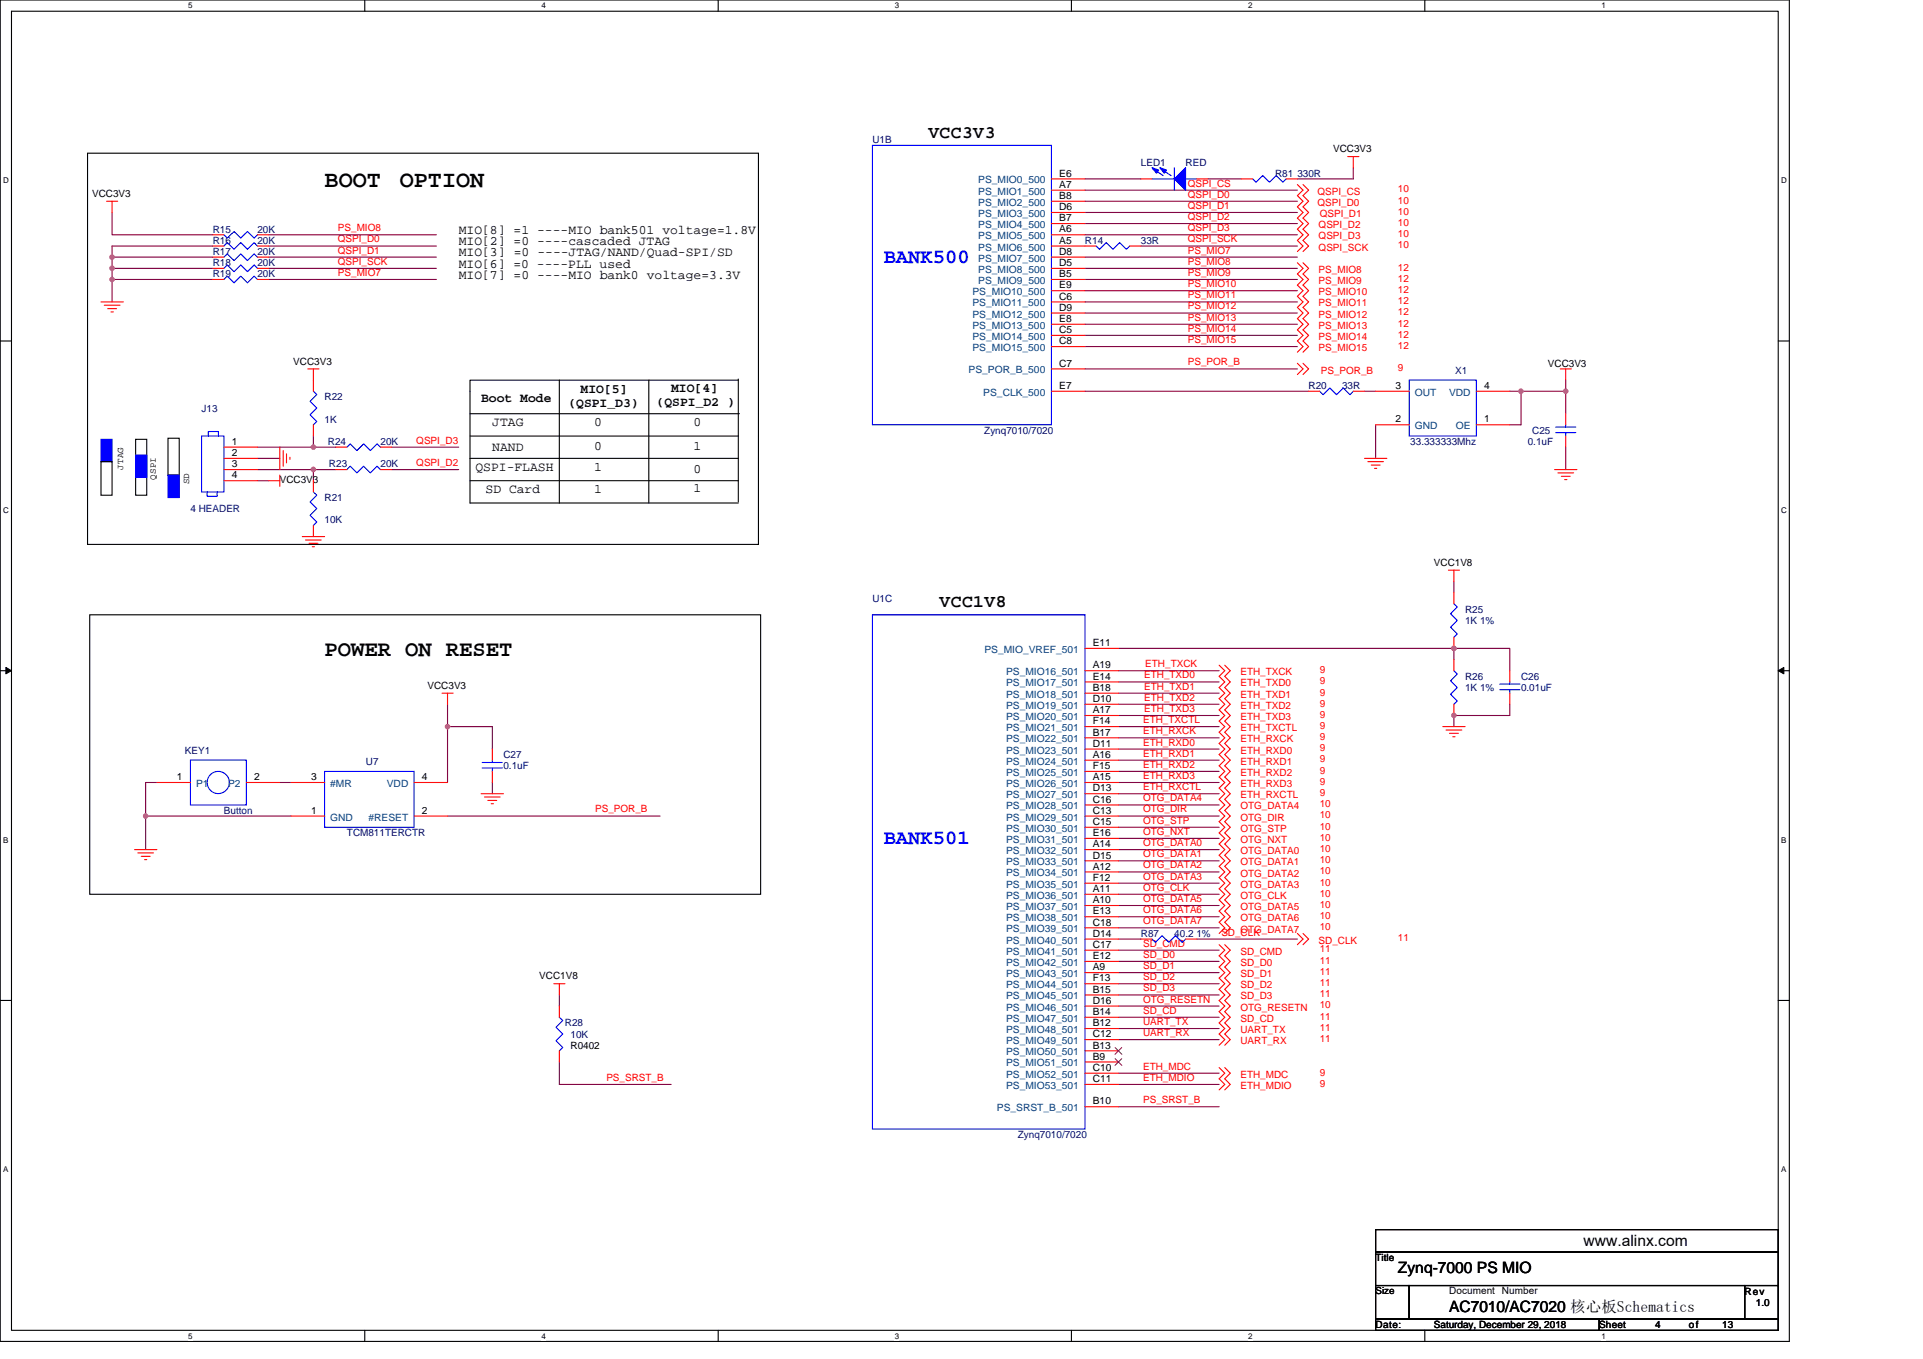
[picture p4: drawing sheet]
<svg xmlns="http://www.w3.org/2000/svg" width="297mm" height="210mm" viewBox="0 0 297 210" stroke-linecap="round" stroke-linejoin="round" font-family="sans-serif">
<path d="M0 0h276.4v207.3h-276.4zM1.8 1.7h272.9v203.8h-272.9z" fill="none" stroke="#000" stroke-width=".17"/>
<g fill="#fff">
<path d="M29.1 .2h.6v1.4h-.6z"/>
<path d="M29.1 205.7h.6v1.4h-.6z"/>
</g>
<path d="M56.3 0v1.7M56.3 205.5v1.8" fill="none" stroke="#000" stroke-width=".17"/>
<g fill="#fff">
<path d="M83.6 .2h.7v1.4h-.7z"/>
<path d="M83.6 205.7h.7v1.4h-.7z"/>
</g>
<path d="M110.9 0v1.7M110.9 205.5v1.8" fill="none" stroke="#000" stroke-width=".17"/>
<g fill="#fff">
<path d="M138.2 .2h.7v1.4h-.7z"/>
<path d="M138.2 205.7h.7v1.4h-.7z"/>
</g>
<path d="M165.5 0v1.7M165.5 205.5v1.8" fill="none" stroke="#000" stroke-width=".17"/>
<g fill="#fff">
<path d="M192.8 .2h.6v1.4h-.6z"/>
<path d="M192.8 205.7h.6v1.4h-.6z"/>
</g>
<path d="M220.1 0v1.7M220.1 205.5v1.8" fill="none" stroke="#000" stroke-width=".17"/>
<g fill="#fff">
<path d="M247.4 .2h.6v1.4h-.6z"/>
<path d="M247.4 205.7h.6v1.4h-.6z"/>
<path d="M.5 27.2h.8v1.4h-.8z"/>
<path d="M275.1 27.2h.9v1.4h-.9z"/>
<path d="M.5 78.1h.8v1.4h-.8z"/>
<path d="M275.1 78.1h.9v1.4h-.9z"/>
</g>
<path d="M0 52.7h1.8M274.7 52.7h1.7" fill="none" stroke="#000" stroke-width=".17"/>
<g fill="#fff">
<path d="M.5 129.1h.8v1.4h-.8z"/>
<path d="M275.1 129.1h.8v1.4h-.8z"/>
</g>
<path d="M0 103.6h1.8M274.7 103.6h1.7" fill="none" stroke="#000" stroke-width=".17"/>
<path d="M.9 103.1l.9 .5-.9 .5zM274.7 103.6l.8-.5v1z" fill="#000" stroke="#000" stroke-width=".15"/>
<g fill="#fff">
<path d="M.5 180h.8v1.4h-.8z"/>
<path d="M275.1 180h.8v1.4h-.8z"/>
</g>
<g fill="none" stroke="#000" stroke-width=".17">
<path d="M13.5 23.7h103.7v60.4h-103.7zM86.4 58.7v19M100.2 58.7v19M114 58.7h-41.4v1.8v17.2h41.4M114 58.6v19M15.6 71.3h1.7v5.2h-1.7zM21 67.9h1.7v8.6h-1.7zM25.9 67.7h1.8v5.7h-1.8zM72.6 74.3h41.4M72.6 63.9h41.6M72.6 67.4h41.4M72.6 70.8h41.4"/>
<path d="M13.9 95h103.6v43.2h-103.6zM0 154.6h1.8M274.7 154.6h1.7M212.5 190h62.2v3.5h-62.2zM212.5 193.5h62.2v5.1h-62.2zM212.5 198.6h5.2v5.2h-5.2zM217.7 198.6h51.8v5.2h-51.8zM269.5 198.6h5.2v5.2h-5.2zM212.5 203.8h34.5v1.7h-34.5zM247 203.8h27.7v1.7h-27.7z"/>
</g>
<g fill="#00f" stroke="#00f" stroke-width=".17">
<path d="M183.1 25.9v3.5l-1.7-1.8z"/>
<path d="M179.2 25.9l1 .4-.4 .5z"/>
<path d="M177.9 25.9l1.1 .4-.4 .5z"/>
<path d="M15.6 67.9h1.7v3.4h-1.7z" fill-rule="evenodd"/>
<path d="M25.9 73.4h1.8v3.5h-1.8z" fill-rule="evenodd"/>
<path d="M21 70.3h1.7v3.5h-1.7z" fill-rule="evenodd"/>
</g>
<g fill="none" stroke="#800040" stroke-width=".17">
<path d="M17.3 39.7v1.8M17.3 32.8v3.5h15.6M32.9 38h-15.6v1.7h15.6M41.5 38h25.9M41.5 39.7h25.9M41.5 36.3h25.9M167.6 29.4h32.8M167.6 31.1h32.8M167.6 32.8h32.8M167.6 34.5h32.8M167.6 36.3h32.8M167.6 39.7h32.8"/>
<path d="M167.6 27.6h8.6M176.2 38h24.2M186.6 27.6h5.2M209 25.9v1.7h-8.6M17.3 43.2v3.5M17.3 41.5v1.7M17.3 41.5h15.6M17.3 43.2h15.6M41.5 43.2h25.9M41.5 41.5h25.9M167.6 43.2h32.8M167.6 44.9h32.8"/>
<path d="M167.6 46.7h32.8M167.6 48.4h32.8M167.6 50.1h32.8M167.6 51.8h32.8M167.6 53.6h32.8M167.6 57h32.8M167.6 41.5h32.8M241.8 58.7v1.8M39.8 72.6h8.6M39.8 69.1h8.6M39.8 74.3h1.7M39.8 70.8h3.4"/>
<path d="M48.4 69.1h3.5M48.4 72.6h3.5M48.4 67.4v1.7M48.4 72.6v1.7M60.5 72.6h10.4M60.5 69.1h10.4M167.6 60.5h34.5M210.8 60.5h1.7M212.5 65.6v5.2M233.2 60.5h1.7M234.9 60.5h6.9M234.9 60.5v5.1h-1.7"/>
<path d="M241.8 60.5v3.4M241.8 69.1v3.5M224.6 89.8v1.7M69.1 112.3v8.6M69.1 112.3h6.9v3.4M69.1 108.8v3.5M172.8 103.6h15.5M172.8 105.4h15.5M172.8 107.1h15.5M172.8 108.8h15.5M172.8 110.6h15.5M172.8 112.3h15.5"/>
<path d="M172.8 114h15.5M172.8 115.7h15.5M172.8 117.5h15.5M172.8 119.2h15.5M172.8 100.2h51.8v1.7M224.6 100.2h8.6v3.4M224.6 110.6v1.7M233.2 108.8v1.8h-8.6M22.5 126.1h22.5M22.5 126.1v5.2M24.2 120.9h-1.7v5.2M43.2 120.9h1.8"/>
<path d="M69.1 126.1h32.9M76 120.9v1.7M172.8 120.9h15.5M172.8 122.6h15.5M172.8 124.4h15.5M172.8 126.1h15.5M172.8 127.8h15.5M172.8 129.5h15.5M172.8 131.3h15.5M172.8 133h15.5M172.8 134.7h15.5M172.8 136.5h15.5"/>
<path d="M172.8 138.2h15.5M172.8 139.9h15.5M86.4 153.7v1.7M172.8 158.9h15.5M172.8 141.6h15.5M172.8 143.4h15.5M172.8 146.8h15.5M172.8 148.5h15.5M172.8 150.3h15.5M172.8 152h15.5M172.8 153.7h15.5M172.8 157.2h15.5"/>
<path d="M172.8 155.4h15.5M172.8 145.1h3.4M184.9 145.1h15.5M86.4 164.1v3.5h17.3M172.8 160.6h15.5M172.8 165.8h15.5M172.8 167.6h15.5M172.8 171h15.5"/>
</g>
<g fill="#f0f" stroke="#f0f" stroke-width=".17">
<circle cx="241.8" cy="60.4" r=".34"/>
<circle cx="234.9" cy="60.4" r=".34"/>
<circle cx="224.6" cy="110.5" r=".34"/>
<circle cx="224.6" cy="100.2" r=".34"/>
<circle cx="17.3" cy="43.2" r=".34"/>
<circle cx="17.3" cy="39.7" r=".34"/>
<circle cx="17.3" cy="41.4" r=".34"/>
<circle cx="69.1" cy="112.3" r=".34"/>
<circle cx="22.5" cy="126.1" r=".34"/>
<circle cx="48.4" cy="69.1" r=".34"/>
<circle cx="48.4" cy="72.5" r=".34"/>
</g>
<g fill="none" stroke="#f00" stroke-width=".17">
<path d="M16.5 31.1h1.7M17.3 31.1v1.7M32.9 36.3h1.7M32.9 39.7h1.7M32.9 38h1.7M39.8 36.3h1.7M39.8 39.7h1.7M39.8 38h1.7M162.4 27.6h5.2M162.4 29.4h5.2M162.4 31.1h5.2M162.4 32.8h5.2"/>
<path d="M162.4 34.5h5.2M162.4 36.3h5.2M162.4 38h6.9M162.4 39.7h5.2M174.5 38h1.7M176.2 27.6h1.7M184.9 27.6h1.7M191.8 27.6h1.7M198.7 27.6h1.7M200.4 28.5l.9 .9-.9 .8 .9 .9-.9 .9 .9 .8-.9 .9 .9 .8-.9 .9 .9 .9-.9 .8 .9 .9-.9 .9M201.3 28.5l.8 .9-.8 .8 .8 .9-.8 .9 .8 .8-.8 .9 .8 .8-.8 .9 .8 .9-.8 .8 .8 .9-.8 .9M208.2 24.2h1.7"/>
<path d="M209 24.2v1.7M15.6 46.7h3.4M16.1 47.2h2.4M16.6 47.7h1.4M17.1 48.2h.4M32.9 41.5h1.7M32.9 43.2h1.7M39.8 41.5h1.7M39.8 43.2h1.7M47.5 57h1.8M48.4 57v3.5M162.4 41.5h5.2"/>
<path d="M162.4 43.2h5.2M162.4 44.9h5.2M162.4 46.7h5.2M162.4 48.4h5.2M162.4 50.1h5.2M162.4 51.8h5.2M162.4 53.6h5.2M162.4 57h5.2M200.4 56.1l.9 .9-.9 .9M200.4 40.6l.9 .9-.9 .8 .9 .9-.9 .8 .9 .9-.9 .9 .9 .9-.9 .8 .9 .9-.9 .8 .9 .9-.9 .9 .9 .8-.9 .9 .9 .9-.9 .8M201.3 56.1l.8 .9-.8 .9M201.3 40.6l.8 .9-.8 .8 .8 .9-.8 .8 .8 .9-.8 .9 .8 .9-.8 .8 .8 .9-.8 .8 .8 .9-.8 .9 .8 .8-.8 .9 .8 .9-.8 .8"/>
<path d="M241 57h1.7M241.8 57v1.7M34.6 69.1h5.2M34.6 70.8h5.2M34.6 72.6h5.2M34.6 74.3h5.2M41.5 74.3h1.7M43.2 73.4v1.7M43.2 69.1v3.5M43.7 69.6v2.4M44.3 70.1v1.4M44.8 70.7v.3"/>
<path d="M48.4 65.6v1.8M48.4 74.3v1.7M51.9 69.1h1.7M51.9 72.6h1.7M58.8 69.1h1.7M58.8 72.6h1.7M162.4 60.5h5.2M202.1 60.5h1.8M209 60.5h1.8M210.8 70.8h3.4M211.3 71.3h2.4M211.8 71.9h1.4"/>
<path d="M212.3 72.4h.4M212.5 65.6h5.2M212.5 60.5h5.2M228 65.6h5.2M228 60.5h5.2M240.1 72.6h3.5M240.6 73.1h2.5M241.2 73.6h1.3M241.7 74.1h.3M241.8 63.9v1.7M241.8 67.4v1.7M46.7 82.9h3.4"/>
<path d="M47.2 83.4h2.4M47.7 83.9h1.4M48.2 84.5h.4M48.4 81.2v1.7M223.7 88.1h1.7M224.6 88.1v1.7M224.6 91.5v1.8M224.6 98.5v1.7M68.3 107.1h1.7M69.1 107.1v1.7M76 115.7v1.8M76 119.2v1.7"/>
<path d="M167.6 100.2h5.2M167.6 103.6h5.2M167.6 105.4h5.2M167.6 107.1h5.2M167.6 108.8h5.2M167.6 110.6h5.2M167.6 112.3h5.2M167.6 114h5.2M167.6 115.7h5.2M167.6 117.5h5.2M167.6 119.2h5.2M188.3 102.8l.9 .8-.9 .9 .9 .9-.9 .8 .9 .9-.9 .9 .9 .8-.9 .9 .9 .9-.9 .8 .9 .9-.9 .8 .9 .9-.9 .9 .9 .8-.9 .9 .9 .9-.9 .8 .9 .9-.9 .9 .9 .8-.9 .9 .9 .8-.9 .9 .9 .9-.9 .8 .9 .9-.9 .9 .9 .8-.9 .9 .9 .8-.9 .9 .9 .9-.9 .8 .9 .9-.9 .9 .9 .8-.9 .9 .9 .9-.9 .8 .9 .9-.9 .8 .9 .9-.9 .9 .9 .8-.9 .9 .9 .9-.9 .8"/>
<path d="M189.2 102.8l.8 .8-.8 .9 .8 .9-.8 .8 .8 .9-.8 .9 .8 .8-.8 .9 .8 .9-.8 .8 .8 .9-.8 .8 .8 .9-.8 .9 .8 .8-.8 .9 .8 .9-.8 .8 .8 .9-.8 .9 .8 .8-.8 .9 .8 .8-.8 .9 .8 .9-.8 .8 .8 .9-.8 .9 .8 .8-.8 .9 .8 .8-.8 .9 .8 .9-.8 .8 .8 .9-.8 .9 .8 .8-.8 .9 .8 .9-.8 .8 .8 .9-.8 .8 .8 .9-.8 .9 .8 .8-.8 .9 .8 .9-.8 .8M222.9 112.3h3.4M223.4 112.8h2.4M223.9 113.3h1.4M224.4 113.8h.4M224.6 101.9v1.7M224.6 108.8v1.8M233.2 103.6v1.8M233.2 107.1v1.7M20.8 131.3h3.4M21.3 131.8h2.4M21.8 132.3h1.4"/>
<path d="M22.3 132.8h.4M24.2 120.9h5.2M38.1 120.9h5.1M45 126.1h5.1M45 120.9h5.1M64 126.1h5.1M64 120.9h5.1M74.3 122.6h3.5M74.8 123.1h2.5M75.4 123.7h1.3M75.9 124.2h.3M167.6 120.9h5.2"/>
<path d="M167.6 122.6h5.2M167.6 124.4h5.2M167.6 126.1h5.2M167.6 127.8h5.2M167.6 129.5h5.2M167.6 131.3h5.2M167.6 133h5.2M167.6 134.7h5.2M167.6 136.5h5.2M167.6 138.2h5.2M167.6 139.9h5.2M85.6 152h1.7"/>
<path d="M86.4 152v1.7M86.4 155.4v1.8M167.6 141.6h5.2M167.6 143.4h5.2M167.6 145.1h5.2M167.6 146.8h5.2M167.6 148.5h5.2M167.6 150.3h5.2M167.6 152h5.2M167.6 153.7h5.2M167.6 155.4h5.2M167.6 157.2h5.2"/>
<path d="M167.6 158.9h5.2M176.2 145.1h1.7M183.1 145.1h1.8M188.3 146l.9 .8-.9 .9 .9 .8-.9 .9 .9 .9-.9 .8 .9 .9-.9 .9 .9 .8-.9 .9 .9 .8-.9 .9 .9 .9-.9 .9 .9 .8-.9 .9 .9 .8-.9 .9M189.2 146l.8 .8-.8 .9 .8 .8-.8 .9 .8 .9-.8 .8 .8 .9-.8 .9 .8 .8-.8 .9 .8 .8-.8 .9 .8 .9-.8 .9 .8 .8-.8 .9 .8 .8-.8 .9M200.4 144.2l.9 .9-.9 .9M201.3 144.2l.8 .9-.8 .9M86.4 162.4v1.7M167.6 160.6h5.2M167.6 162.4h5.2M167.6 164.1h5.2M167.6 165.8h5.2"/>
<path d="M167.6 167.6h5.2M167.6 171h5.2M188.3 165l.9 .8-.9 .9 .9 .9-.9 .8M189.2 165l.8 .8-.8 .9 .8 .9-.8 .8"/>
</g>
<g fill="none" stroke="#00f" stroke-width=".17">
<path d="M34.6 36.3l.5 .5 1-1 1.1 1 1-1 1.1 1 .5-.5M34.6 39.7l.5-.5 1 1.1 1.1-1.1 1 1.1 1.1-1.1 .5 .5M34.6 38l.5-.5 1 1 1.1-1 1 1 1.1-1 .5 .5M134.8 22.5h27.6v43.1h-27.6zM169.3 38l.5 .5 1.1-1 1 1 1-1 1.1 1 .5-.5M177.9 27.6h3.5M178.1 26.1l1.6 1M179.3 26.1l1.6 1M181.4 25.9v3.5M183.1 27.6h1.8M193.5 27.6l.5 .6 1-1.1 1.1 1.1 1-1.1 1.1 1.1 .5-.6M34.6 41.5l.5-.6 1 1.1 1.1-1.1 1 1.1 1.1-1.1 .5 .6"/>
<path d="M34.6 43.2l.5-.5 1 1 1.1-1 1 1 1.1-1 .5 .5M217.7 58.7h10.3v8.7h-10.3zM31.1 67.4h3.5v8.6h-3.5zM32 76v.7h1.5v-.7M32.2 67.4v-.7h1.5v.7M48.4 60.5l.5 .5-1 1 1 1.1-1 1 1 1-.5 .5M48.4 76l.5 .5-1 1.1 1 1-1 1 1 1.1-.5 .5M53.6 69.1l.5-.5 1 1 1.1-1 1 1 1-1 .6 .5M53.6 72.6l.5-.6 1 1.1 1.1-1.1 1 1.1 1-1.1 .6 .6M203.9 60.5l.5 .5 1-1.1 1.1 1.1 1-1.1 1 1.1 .5-.5M240.3 66.8h3.1M240.3 66h3.1"/>
<path d="M241.8 65.6v.4M241.8 66.8v.6M134.8 95h32.8v79.5h-32.8zM224.6 93.3l.5 .5-1 1 1 1.1-1 1 1 1-.5 .6M29.4 117.5h8.7v6.9h-8.7zM50.1 119.2h13.9v8.6h-13.9zM74.5 118.7h3.1M74.5 117.8h3.1M76 117.5v.3M76 118.7v.5M224.6 103.6l.5 .6-1 1 1 1-1 1.1 1 1-.5 .5M231.7 106.6h3.1"/>
<path d="M231.7 105.7h3.1M233.2 105.4v.3M233.2 106.6v.5M86.4 157.2l.5 .5-1 1 1 1.1-1 1 1 1-.5 .6M177.9 145.1l.6 .5 1-1 1 1 1.1-1 1 1 .5-.5"/>
<circle cx="33.7" cy="120.9" r="1.71"/>
</g>
<path d="M172.3 161.9l1 1M172.3 163.6l1 1M173.3 161.9l-1.1 1M173.3 163.6l-1.1 1" fill="none" stroke="#804000" stroke-width=".15"/>
<g font-size="3.6">
<text x="50.1" y="28.9">BOOT</text>
<text x="61.7" y="28.9">OPTION</text>
</g>
<text font-size="3.4" x="50.1" y="101.3">POWER ON RESET</text>
<g font-size="3.2" fill="#00f">
<text x="136.5" y="40.7">BANK500</text>
<text x="136.5" y="130.5">BANK501</text>
</g>
<g font-size="2.8">
<text x="143.4" y="21.3">VCC3V3</text>
<text x="145.1" y="93.8">VCC1V8</text>
</g>
<g font-size="2.4">
<text x="215.9" y="196.7">Zynq-7000 PS MIO</text>
<text x="244.6" y="192.4">www.alinx.com</text>
<text x="223.8" y="202.7">AC7010/AC7020 核心板Schematics</text>
<text x="223.8" y="202.7">AC7010/</text>
</g>
<g font-size="2">
<text x="70.9" y="36.2">MIO[8] =1 ----MIO bank501 voltage=1.8V</text>
<text x="70.9" y="41.3">MIO[6] =0 ----PLL used</text>
<text x="70.9" y="37.9">MIO[2] =0 ----cascaded JTAG</text>
<text x="70.9" y="39.6">MIO[3] =0 ----JTAG/NAND/Quad-SPI/SD</text>
<text x="70.9" y="43.1">MIO[7] =0 ----MIO bank0 voltage=3.3V</text>
<text x="74.3" y="62.1">Boot Mode</text>
<text x="76" y="65.9">JTAG</text>
<text x="87.8" y="62.8">(QSPI_D3)</text>
<text x="89.7" y="60.8">MIO[5]</text>
<text x="91.8" y="65.9">0</text>
<text x="101.4" y="62.7">(QSPI_D2 )</text>
<text x="103.7" y="60.6">MIO[4]</text>
<text x="107.1" y="65.9">0</text>
<text x="76" y="69.7">NAND</text>
<text x="91.8" y="69.5">0</text>
<text x="107.1" y="69.5">1</text>
<text x="73.4" y="72.8">QSPI-FLASH</text>
<text x="75" y="76.2">SD Card</text>
<text x="91.8" y="72.8">1</text>
<text x="91.8" y="76.2">1</text>
<text x="107.1" y="73.1">0</text>
<text x="107.1" y="76">1</text>
</g>
<g font-size="1.5" fill="#000080">
<text x="134.8" y="22.1">U1B</text>
<text x="176.2" y="25.6">LED1</text>
<text x="183.1" y="25.6">RED</text>
<text x="197" y="27.3">R81 330R</text>
<text x="32.9" y="35.9">R15</text>
<text x="39.8" y="35.9">20K</text>
<text x="32.9" y="41.1">R18</text>
<text x="32.9" y="39.4">R17</text>
<text x="32.9" y="37.7">R16</text>
<text x="39.8" y="41.1">20K</text>
<text x="39.8" y="39.4">20K</text>
<text x="39.8" y="37.7">20K</text>
<text x="167.6" y="37.7">R14</text>
<text x="176.2" y="37.7">33R</text>
<text x="32.9" y="42.9">R19</text>
<text x="39.8" y="42.9">20K</text>
<text x="224.8" y="57.7">X1</text>
<text x="31.1" y="63.6">J13</text>
<text x="50.1" y="61.8">R22</text>
<text x="50.1" y="65.3">1K</text>
<text x="202.1" y="60.1">R20</text>
<text x="207.3" y="60.1">33R</text>
<text x="50.6" y="68.8">R24</text>
<text x="58.8" y="68.8">20K</text>
<text x="152" y="67">Zynq7010/7020</text>
<text x="217.8" y="68.8">33.333333Mhz</text>
<text x="236" y="68.8">0.1uF</text>
<text x="236.7" y="67">C25</text>
<text x="50.1" y="77.4">R21</text>
<text x="50.8" y="72.2">R23</text>
<text x="58.8" y="72.2">20K</text>
<text x="29.4" y="79.1">4 HEADER</text>
<text x="50.1" y="80.9">10K</text>
<text x="134.8" y="92.9">U1C</text>
<text x="226.3" y="94.7">R25</text>
<text x="226.3" y="96.4">1K 1%</text>
<text x="226.3" y="105">R26</text>
<text x="226.3" y="106.8">1K 1%</text>
<text x="234.9" y="105">C26</text>
<text x="234.9" y="106.8">0.01uF</text>
<text x="28.6" y="116.4">KEY1</text>
<text x="56.5" y="118.2">U7</text>
<text x="77.8" y="117.1">C27</text>
<text x="77.8" y="118.9">0.1uF</text>
<text x="34.6" y="125.8">Button</text>
<text x="53.6" y="129.2">TCM811TERCTR</text>
<text x="176.2" y="144.8">R87</text>
<text x="181.4" y="144.8">40.2 1%</text>
<text x="87.3" y="158.6">R28</text>
<text x="88.1" y="160.3">10K</text>
<text x="157.2" y="175.9">Zynq7010/7020</text>
</g>
<g font-size="1.5">
<text x="205.9" y="23.5">VCC3V3</text>
<text x="163.6" y="27.3">E6</text>
<text x="163.6" y="29">A7</text>
<text x="14.2" y="30.4">VCC3V3</text>
<text x="163.6" y="30.7">B8</text>
<text x="163.6" y="32.5">D6</text>
<text x="163.6" y="34.2">B7</text>
<text x="163.6" y="35.9">A6</text>
<text x="163.6" y="37.7">A5</text>
<text x="163.6" y="39.4">D8</text>
<text x="163.6" y="41.1">D5</text>
<text x="163.6" y="42.8">B5</text>
<text x="163.6" y="44.6">E9</text>
<text x="163.6" y="46.3">C6</text>
<text x="163.6" y="48">D9</text>
<text x="163.6" y="49.7">E8</text>
<text x="163.6" y="51.5">C5</text>
<text x="163.6" y="53.2">C8</text>
<text x="45.3" y="56.3">VCC3V3</text>
<text x="163.6" y="56.6">C7</text>
<text x="239.1" y="56.7">VCC3V3</text>
<text x="163.6" y="60.1">E7</text>
<text x="215.6" y="65.3">2</text>
<text x="215.6" y="60.1">3</text>
<text x="229.3" y="60.1">4</text>
<text x="229.3" y="65.3">1</text>
<text x="35.8" y="68.7">1</text>
<text x="35.8" y="70.5">2</text>
<text x="35.8" y="72.2">3</text>
<text x="35.8" y="73.9">4</text>
<text x="43.2" y="74.6">VCC3V3</text>
<text x="221.5" y="87.4">VCC1V8</text>
<text x="168.8" y="99.8">E11</text>
<text x="66" y="106.4">VCC3V3</text>
<text x="168.8" y="103.3">A19</text>
<text x="168.8" y="105">E14</text>
<text x="168.8" y="106.7">B18</text>
<text x="168.8" y="108.5">D10</text>
<text x="168.8" y="110.2">A17</text>
<text x="168.8" y="111.9">F14</text>
<text x="168.8" y="113.6">B17</text>
<text x="168.8" y="115.4">D11</text>
<text x="168.8" y="117.1">A16</text>
<text x="168.8" y="118.8">F15</text>
<text x="27.3" y="120.5">1</text>
<text x="39.3" y="120.5">2</text>
<text x="48" y="125.7">1</text>
<text x="48" y="120.5">3</text>
<text x="65.2" y="120.5">4</text>
<text x="65.2" y="125.7">2</text>
<text x="168.8" y="120.5">A15</text>
<text x="168.8" y="122.3">D13</text>
<text x="168.8" y="124">C16</text>
<text x="168.8" y="125.7">C13</text>
<text x="168.8" y="127.5">C15</text>
<text x="168.8" y="129.2">E16</text>
<text x="168.8" y="130.9">A14</text>
<text x="168.8" y="132.7">D15</text>
<text x="168.8" y="134.4">A12</text>
<text x="168.8" y="136.1">F12</text>
<text x="168.8" y="137.8">A11</text>
<text x="168.8" y="139.6">A10</text>
<text x="168.8" y="141.3">E13</text>
<text x="168.8" y="143">C18</text>
<text x="168.8" y="144.7">D14</text>
<text x="168.8" y="146.5">C17</text>
<text x="168.8" y="148.2">E12</text>
<text x="168.8" y="149.9">A9</text>
<text x="83.3" y="151.3">VCC1V8</text>
<text x="168.8" y="151.6">F13</text>
<text x="168.8" y="153.4">B15</text>
<text x="168.8" y="155.1">D16</text>
<text x="168.8" y="156.8">B14</text>
<text x="168.8" y="158.6">B12</text>
<text x="168.8" y="160.3">C12</text>
<text x="88.1" y="162">R0402</text>
<text x="168.8" y="162">B13</text>
<text x="168.8" y="163.7">B9</text>
<text x="168.8" y="165.5">C10</text>
<text x="168.8" y="167.2">C11</text>
<text x="168.8" y="170.6">B10</text>
<text x="212.5" y="194.9">Title</text>
<text x="212.5" y="200">Size</text>
<text x="223.8" y="200">Document Number</text>
<text x="269.5" y="200">Rev</text>
<text x="271.2" y="201.8">1.0</text>
<text x="212.5" y="205.2">Date:</text>
<text x="221.5" y="205.2">Saturday, December 29, 2018</text>
<text x="247" y="205.2">Sheet</text>
<text x="255.7" y="205.2">4</text>
<text x="260.9" y="205.2">of</text>
<text x="266" y="205.2">13</text>
</g>
<g font-size="1.5" fill="#004080">
<text x="151.1" y="28.3">PS_MIO0_500</text>
<text x="151.1" y="30.1">PS_MIO1_500</text>
<text x="151.1" y="31.8">PS_MIO2_500</text>
<text x="151.1" y="33.5">PS_MIO3_500</text>
<text x="151.1" y="35.2">PS_MIO4_500</text>
<text x="151.1" y="37">PS_MIO5_500</text>
<text x="151.1" y="38.7">PS_MIO6_500</text>
<text x="151.1" y="40.4">PS_MIO7_500</text>
<text x="150.2" y="45.6">PS_MIO10_500</text>
<text x="150.2" y="47.3">PS_MIO11_500</text>
<text x="151.1" y="42.2">PS_MIO8_500</text>
<text x="151.1" y="43.9">PS_MIO9_500</text>
<text x="150.2" y="49.1">PS_MIO12_500</text>
<text x="150.2" y="50.8">PS_MIO13_500</text>
<text x="150.2" y="52.5">PS_MIO14_500</text>
<text x="149.6" y="57.7">PS_POR_B_500</text>
<text x="150.2" y="54.3">PS_MIO15_500</text>
<text x="151.9" y="61.2">PS_CLK_500</text>
<text x="218.5" y="61.2">OUT</text>
<text x="223.8" y="61.2">VDD</text>
<text x="218.5" y="66.3">GND</text>
<text x="224.9" y="66.3">OE</text>
<text x="152.1" y="100.9">PS_MIO_VREF_501</text>
<text x="155.4" y="104.3">PS_MIO16_501</text>
<text x="155.4" y="106.1">PS_MIO17_501</text>
<text x="155.4" y="107.8">PS_MIO18_501</text>
<text x="155.4" y="109.5">PS_MIO19_501</text>
<text x="155.4" y="111.3">PS_MIO20_501</text>
<text x="155.4" y="113">PS_MIO21_501</text>
<text x="155.4" y="114.7">PS_MIO22_501</text>
<text x="155.4" y="116.4">PS_MIO23_501</text>
<text x="155.4" y="118.2">PS_MIO24_501</text>
<text x="155.4" y="119.9">PS_MIO25_501</text>
<text x="30.3" y="121.6">P1</text>
<text x="35.2" y="121.6">P2</text>
<text x="51" y="121.6">#MR</text>
<text x="59.8" y="121.6">VDD</text>
<text x="155.4" y="121.6">PS_MIO26_501</text>
<text x="155.4" y="123.3">PS_MIO27_501</text>
<text x="155.4" y="125.1">PS_MIO28_501</text>
<text x="51" y="126.8">GND</text>
<text x="56.9" y="126.8">#RESET</text>
<text x="155.4" y="126.8">PS_MIO29_501</text>
<text x="155.4" y="128.5">PS_MIO30_501</text>
<text x="155.4" y="130.2">PS_MIO31_501</text>
<text x="155.4" y="132">PS_MIO32_501</text>
<text x="155.4" y="133.7">PS_MIO33_501</text>
<text x="155.4" y="135.4">PS_MIO34_501</text>
<text x="155.4" y="137.2">PS_MIO35_501</text>
<text x="155.4" y="138.9">PS_MIO36_501</text>
<text x="155.4" y="140.6">PS_MIO37_501</text>
<text x="155.4" y="142.3">PS_MIO38_501</text>
<text x="155.4" y="144.1">PS_MIO39_501</text>
<text x="155.4" y="145.8">PS_MIO40_501</text>
<text x="155.4" y="147.5">PS_MIO41_501</text>
<text x="155.4" y="149.2">PS_MIO42_501</text>
<text x="155.4" y="151">PS_MIO43_501</text>
<text x="155.4" y="152.7">PS_MIO44_501</text>
<text x="155.4" y="154.4">PS_MIO45_501</text>
<text x="155.4" y="156.1">PS_MIO46_501</text>
<text x="155.4" y="157.9">PS_MIO47_501</text>
<text x="155.4" y="159.6">PS_MIO48_501</text>
<text x="155.4" y="161.3">PS_MIO49_501</text>
<text x="155.4" y="163.1">PS_MIO50_501</text>
<text x="155.4" y="164.8">PS_MIO51_501</text>
<text x="155.4" y="166.5">PS_MIO52_501</text>
<text x="154" y="171.7">PS_SRST_B_501</text>
<text x="155.4" y="168.3">PS_MIO53_501</text>
</g>
<g font-size="1.5" fill="#f00">
<text x="183.5" y="28.8">QSPI_CS</text>
<text x="215.9" y="29.7">10</text>
<text x="52.2" y="35.7">PS_MIO8</text>
<text x="183.5" y="30.5">QSPI_D0</text>
<text x="183.5" y="32.3">QSPI_D1</text>
<text x="183.5" y="34">QSPI_D2</text>
<text x="183.5" y="35.7">QSPI_D3</text>
<text x="203.5" y="31.8">QSPI_D0</text>
<text x="203.5" y="30.1">QSPI_CS</text>
<text x="203.7" y="35.3">QSPI_D2</text>
<text x="203.9" y="33.5">QSPI_D1</text>
<text x="215.9" y="31.5">10</text>
<text x="215.9" y="34.9">10</text>
<text x="215.9" y="33.2">10</text>
<text x="52.2" y="37.5">QSPI_D0</text>
<text x="52.2" y="39.2">QSPI_D1</text>
<text x="52.2" y="40.9">QSPI_SCK</text>
<text x="183.5" y="37.5">QSPI_SCK</text>
<text x="183.5" y="40.9">PS_MIO8</text>
<text x="183.5" y="39.2">PS_MIO7</text>
<text x="203.7" y="38.7">QSPI_SCK</text>
<text x="203.7" y="37">QSPI_D3</text>
<text x="215.9" y="38.4">10</text>
<text x="215.9" y="36.6">10</text>
<text x="215.9" y="41.8">12</text>
<text x="52.2" y="42.6">PS_MIO7</text>
<text x="183.5" y="42.6">PS_MIO9</text>
<text x="183.5" y="44.4">PS_MIO10</text>
<text x="183.5" y="46.1">PS_MIO11</text>
<text x="183.5" y="47.8">PS_MIO12</text>
<text x="203.7" y="42.2">PS_MIO8</text>
<text x="203.7" y="43.9">PS_MIO9</text>
<text x="203.7" y="45.6">PS_MIO10</text>
<text x="203.7" y="47.3">PS_MIO11</text>
<text x="215.9" y="43.5">12</text>
<text x="215.9" y="45.3">12</text>
<text x="215.9" y="47">12</text>
<text x="183.5" y="49.6">PS_MIO13</text>
<text x="183.5" y="51.3">PS_MIO14</text>
<text x="183.5" y="53">PS_MIO15</text>
<text x="203.7" y="49.1">PS_MIO12</text>
<text x="203.7" y="52.5">PS_MIO14</text>
<text x="203.7" y="50.8">PS_MIO13</text>
<text x="215.9" y="48.7">12</text>
<text x="215.9" y="52.2">12</text>
<text x="215.9" y="50.5">12</text>
<text x="215.9" y="53.9">12</text>
<text x="183.5" y="56.5">PS_POR_B</text>
<text x="203.7" y="54.3">PS_MIO15</text>
<text x="204" y="57.7">PS_POR_B</text>
<text x="215.9" y="57.4">9</text>
<text x="64.3" y="68.5">QSPI_D3</text>
<text x="64.3" y="72">QSPI_D2</text>
<text x="176.7" y="104.8">ETH_TXD0</text>
<text x="176.7" y="106.6">ETH_TXD1</text>
<text x="176.9" y="103.1">ETH_TXCK</text>
<text x="191.6" y="104.4">ETH_TXCK</text>
<text x="191.6" y="106.1">ETH_TXD0</text>
<text x="191.6" y="107.8">ETH_TXD1</text>
<text x="203.9" y="104">9</text>
<text x="203.9" y="105.7">9</text>
<text x="203.9" y="107.5">9</text>
<text x="176.6" y="111.7">ETH_TXCTL</text>
<text x="176.6" y="113.5">ETH_RXCK</text>
<text x="176.7" y="108.3">ETH_TXD2</text>
<text x="176.7" y="110">ETH_TXD3</text>
<text x="191.6" y="109.5">ETH_TXD2</text>
<text x="191.6" y="111.3">ETH_TXD3</text>
<text x="191.6" y="113">ETH_TXCTL</text>
<text x="203.9" y="109.2">9</text>
<text x="203.9" y="110.9">9</text>
<text x="203.9" y="112.6">9</text>
<text x="176.6" y="115.2">ETH_RXD0</text>
<text x="176.6" y="116.9">ETH_RXD1</text>
<text x="176.6" y="118.6">ETH_RXD2</text>
<text x="191.6" y="114.7">ETH_RXCK</text>
<text x="191.6" y="116.4">ETH_RXD0</text>
<text x="191.6" y="118.2">ETH_RXD1</text>
<text x="191.6" y="119.9">ETH_RXD2</text>
<text x="203.9" y="114.4">9</text>
<text x="203.9" y="116.1">9</text>
<text x="203.9" y="117.8">9</text>
<text x="203.9" y="119.5">9</text>
<text x="91.9" y="125.5">PS_POR_B</text>
<text x="176.6" y="120.4">ETH_RXD3</text>
<text x="176.6" y="122.1">ETH_RXCTL</text>
<text x="176.6" y="123.8">OTG_DATA4</text>
<text x="176.6" y="125.5">OTG_DIR</text>
<text x="191.6" y="121.6">ETH_RXD3</text>
<text x="191.6" y="123.3">ETH_RXCTL</text>
<text x="191.6" y="125.1">OTG_DATA4</text>
<text x="203.9" y="121.3">9</text>
<text x="203.9" y="123">9</text>
<text x="203.9" y="124.7">10</text>
<text x="176.6" y="127.3">OTG_STP</text>
<text x="176.6" y="129">OTG_NXT</text>
<text x="176.6" y="130.7">OTG_DATA0</text>
<text x="191.6" y="126.8">OTG_DIR</text>
<text x="191.6" y="128.5">OTG_STP</text>
<text x="191.6" y="130.3">OTG_NXT</text>
<text x="191.6" y="132">OTG_DATA0</text>
<text x="203.9" y="126.4">10</text>
<text x="203.9" y="128.2">10</text>
<text x="203.9" y="129.9">10</text>
<text x="203.9" y="131.6">10</text>
<text x="176.6" y="132.5">OTG_DATA1</text>
<text x="176.6" y="134.2">OTG_DATA2</text>
<text x="176.6" y="135.9">OTG_DATA3</text>
<text x="176.6" y="137.6">OTG_CLK</text>
<text x="191.6" y="133.7">OTG_DATA1</text>
<text x="191.6" y="135.4">OTG_DATA2</text>
<text x="191.6" y="137.2">OTG_DATA3</text>
<text x="203.9" y="133.4">10</text>
<text x="203.9" y="135.1">10</text>
<text x="203.9" y="136.8">10</text>
<text x="176.6" y="139.4">OTG_DATA5</text>
<text x="176.6" y="141.1">OTG_DATA6</text>
<text x="176.6" y="142.8">OTG_DATA7</text>
<text x="191.6" y="138.9">OTG_CLK</text>
<text x="191.6" y="140.6">OTG_DATA5</text>
<text x="191.6" y="142.3">OTG_DATA6</text>
<text x="203.9" y="138.5">10</text>
<text x="203.9" y="140.3">10</text>
<text x="203.9" y="142">10</text>
<text x="203.9" y="143.7">10</text>
<text x="176.6" y="146.3">SD_CMD</text>
<text x="176.6" y="148">SD_D0</text>
<text x="176.6" y="149.7">SD_D1</text>
<text x="188.7" y="144.5">SD_CLK</text>
<text x="191.6" y="147.5">SD_CMD</text>
<text x="191.6" y="149.2">SD_D0</text>
<text x="191.6" y="144.1">OTG_DATA7</text>
<text x="203.7" y="145.8">SD_CLK</text>
<text x="203.9" y="147.2">11</text>
<text x="203.9" y="148.9">11</text>
<text x="215.9" y="145.5">11</text>
<text x="176.6" y="151.4">SD_D2</text>
<text x="176.6" y="153.2">SD_D3</text>
<text x="176.6" y="154.9">OTG_RESETN</text>
<text x="191.6" y="151">SD_D1</text>
<text x="191.6" y="152.7">SD_D2</text>
<text x="191.6" y="154.4">SD_D3</text>
<text x="203.9" y="155.8">10</text>
<text x="203.9" y="150.6">11</text>
<text x="203.9" y="152.4">11</text>
<text x="203.9" y="154.1">11</text>
<text x="176.6" y="158.4">UART_TX</text>
<text x="176.6" y="160.1">UART_RX</text>
<text x="176.6" y="156.6">SD_CD</text>
<text x="191.6" y="156.2">OTG_RESETN</text>
<text x="191.6" y="157.9">SD_CD</text>
<text x="191.6" y="159.6">UART_TX</text>
<text x="191.6" y="161.4">UART_RX</text>
<text x="203.9" y="157.5">11</text>
<text x="203.9" y="159.3">11</text>
<text x="203.9" y="161">11</text>
<text x="93.7" y="167">PS_SRST_B</text>
<text x="176.6" y="165.3">ETH_MDC</text>
<text x="176.6" y="167">ETH_MDIO</text>
<text x="191.6" y="166.5">ETH_MDC</text>
<text x="203.9" y="166.2">9</text>
<text x="203.9" y="167.9">9</text>
<text x="176.6" y="170.5">PS_SRST_B</text>
<text x="191.6" y="168.3">ETH_MDIO</text>
</g>
<g font-size="1.4">
<text x="19" y="72.6" transform="rotate(-90 19 72.6)">JTAG</text>
<text x="24.1" y="74.1" transform="rotate(-90 24.1 74.1)">QSPI</text>
<text x="29.2" y="74.8" transform="rotate(-90 29.2 74.8)">SD</text>
</g>
<g font-size="1.2">
<text x="29.1" y="1.3">5</text>
<text x="83.6" y="1.3">4</text>
<text x="138.2" y="1.3">3</text>
<text x="192.8" y="1.3">2</text>
<text x="247.4" y="1.3">1</text>
<text x=".5" y="28.3">D</text>
<text x="275.1" y="28.3">D</text>
<text x=".5" y="79.2">C</text>
<text x="275.1" y="79.2">C</text>
<text x=".5" y="130.2">B</text>
<text x="275.1" y="130.2">B</text>
<text x=".5" y="181.1">A</text>
<text x="275.1" y="181.1">A</text>
<text x="29.1" y="206.8">5</text>
<text x="83.6" y="206.8">4</text>
<text x="138.2" y="206.8">3</text>
<text x="192.8" y="206.8">2</text>
<text x="247.4" y="206.8">1</text>
</g>
</svg>
